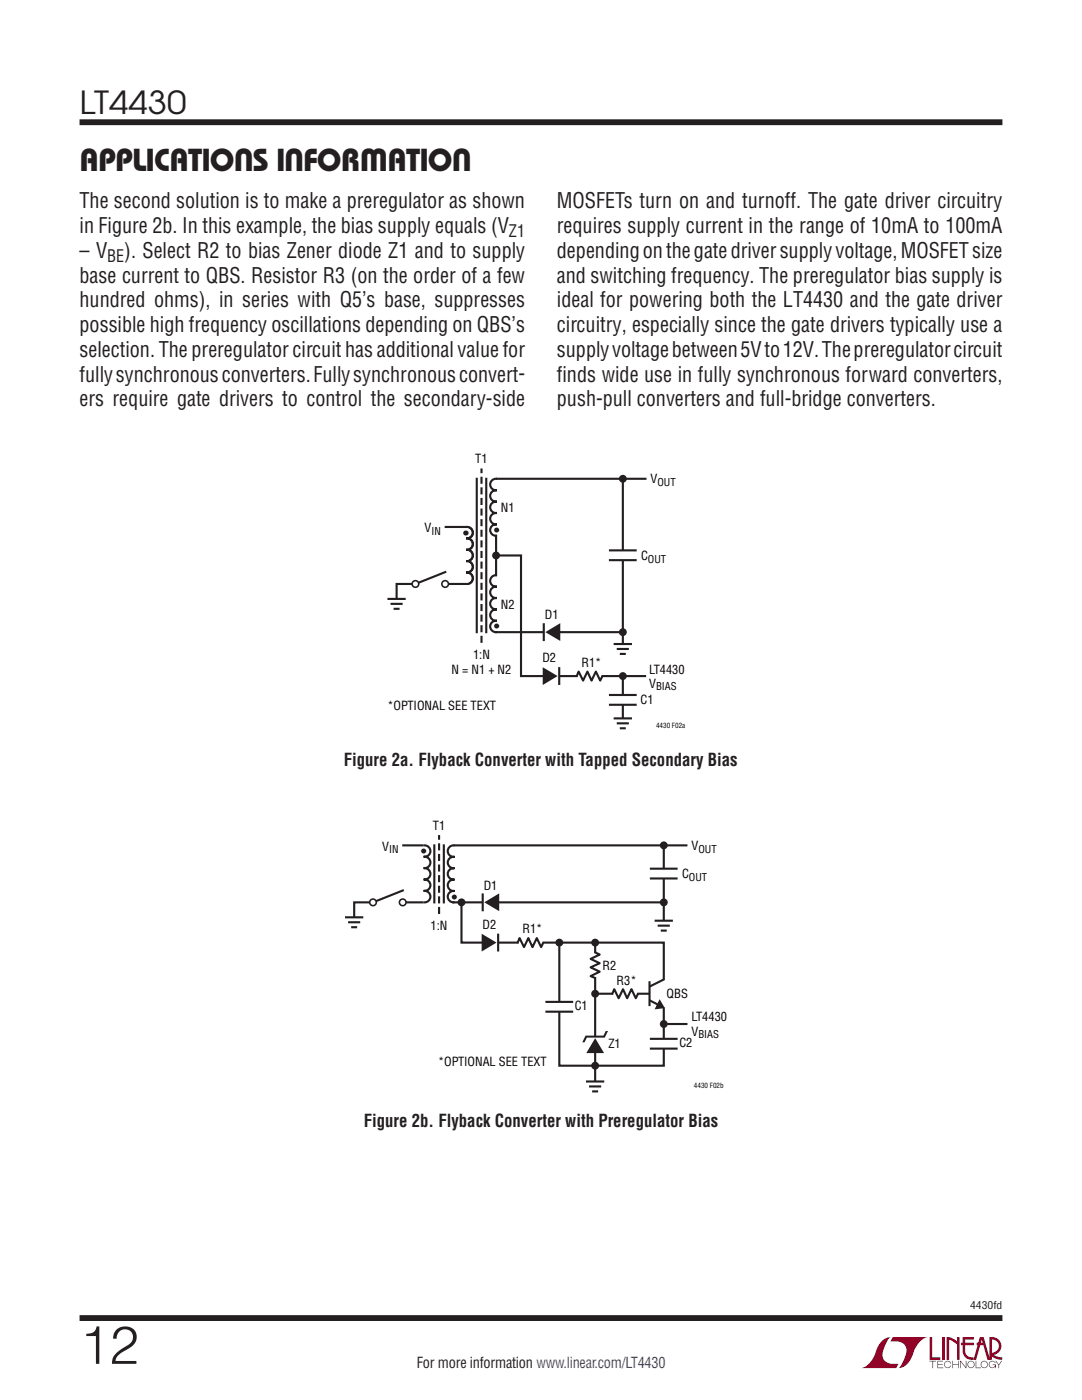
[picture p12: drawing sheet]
<svg xmlns="http://www.w3.org/2000/svg" width="216mm" height="279mm" viewBox="0 0 216 279" stroke-linecap="round" stroke-linejoin="round" font-family="sans-serif">
<g fill="#900126">
<path d="M185.5 266.8h.5v4.1h1.6v.5h-2.1z"/>
<path d="M176.2 267.4l1-.5h.5h-.1a6.2 6.2 0 0 0-1.4 4 2.58 2.58 0 0 0 3.1 1.3l-.5 .8h-6.9a4.9 4.9 0 0 0 3-3.8l.4-.7z"/>
<path d="M178.1 266.9h7a4.9 4.9 0 0 0-3.1 3.7 3.2 3.2 0 0 1-2.7 2.4h.1a6.2 6.2 0 0 0 1.4-4.1 2.58 2.58 0 0 0-3.1-1.2z"/>
<path d="M188 266.8h.5v4.6h-.5z"/>
<path d="M188.9 266.8l1 .2 1.1 .7v-.9h.5v4.6h-.5v-3.1l-1.6-.9v4h-.5z"/>
<path d="M185.5 271.6h1.3v.1h-.6v1.3h-.1v-1.3h-.6z"/>
<path d="M187 271.6h1.2v.1h-1v.5h.9v.2h-.9v.5h1v.1h-1.2z"/>
<path d="M190 271.6h.2v.6h1v-.6h.1v1.4h-.1v-.6h-1v.6h-.2z"/>
<path d="M191.6 271.6h.1l1 1.2v-1.2h.1v1.4l-1.1-1.2v1.2h-.1z"/>
<path d="M194.7 271.6h.1v1.3h.9v.1h-1z"/>
<path d="M198.6 271.6h.2l.5 .7 .5-.7h.2l-.6 .8v.6h-.2v-.6z"/>
<path d="M192.1 266.8h2.2v.5h-1.7v.7h1.7v.5h-1.7v1.1a1.32 1.32 0 0 0 1.7 1.3v.5l1.2-4.6h.8l1.1 4.1v-4.1a1.84 1.84 0 0 1 2.4 1.4 1.84 1.84 0 0 1-1.5 2.2l.8 .4 .9 .1v.5l-1.2-.2-1-.6v-.6a1.34 1.34 0 0 0 1.5-1.2 1.34 1.34 0 0 0-1.4-1.5v4.1h-.9l-.8-2.9h-1.3v-.5h1.2l-.2-.7-1.1 4.1a2.06 2.06 0 0 1-2.7-1.3v-1.6h-.4v-.5h.4z"/>
<path d="M193.2 271.8a.72 .72 0 0 1 1.2 .1 .72 .72 0 0 1-.4 1.1 .72 .72 0 0 1-1-.7h.2a.59 .59 0 0 0 .8 .5 .59 .59 0 0 0 .2-.9 .59 .59 0 0 0-1 .2v.2h-.2z"/>
<path d="M195.9 271.8a.72 .72 0 0 1 1.1 .1 .72 .72 0 0 1-.4 1.1 .72 .72 0 0 1-.9-.7h.1a.59 .59 0 0 0 .8 .5 .59 .59 0 0 0 .2-.9 .59 .59 0 0 0-.9 .2l-.1 .2h-.1z"/>
<path d="M197.5 271.8a.72 .72 0 0 1 1.2 .2h-.2a.59 .59 0 0 0-.9-.1 .59 .59 0 0 0 .1 .9 .59 .59 0 0 0 .9-.4h-.5v-.1h.6v.7h-.1v-.3a.73 .73 0 0 1-1.1 .2 .73 .73 0 0 1 0-1.1z"/>
<path d="M188.6 271.8a.71 .71 0 0 1 1.2 .3h-.1a.59 .59 0 0 0-.9-.3 .59 .59 0 0 0-.1 1 .59 .59 0 0 0 1-.3h.1a.73 .73 0 0 1-1.1 .4 .73 .73 0 0 1-.1-1.1z"/>
</g>
<path d="M15.9 24.4h184.1M15.9 263h184.1" fill="none" stroke="#231f20" stroke-width="1.2" stroke-linecap="butt"/>
<path d="M99 95.6v11.3M124.3 109.9v1.9" fill="none" stroke="#fff" stroke-width=".71" stroke-linecap="butt"/>
<path d="M95.1 95.3v31.1M97 95.3v31.1M99 95.6h30M99.2 95.6a1.16 1.16 0 0 0-1.4 1.1 1.16 1.16 0 0 0 1.4 1.1 1.15 1.15 0 0 0-1.4 1.2 1.15 1.15 0 0 0 1.4 1.1 1.15 1.15 0 0 0-1.4 1.1 1.15 1.15 0 0 0 1.4 1.2 1.15 1.15 0 0 0-1.4 1.1 1.15 1.15 0 0 0 1.4 1.1 1.16 1.16 0 0 0-1.4 1.2 1.16 1.16 0 0 0 1.4 1.1M124.3 95.6v32.9M121.5 109.8h5.5M121.5 111.8h5.5M122.5 128.5h3.6M123.1 129.5h2.4M123.7 130.5h1.2" fill="none" stroke="#231f20" stroke-width=".42"/>
<path d="M124.3 128.3v.4" fill="none" stroke="#231f20" stroke-width=".35"/>
<path d="M124.3 128.5v2.3" fill="none" stroke="#fff" stroke-width=".97" stroke-linecap="butt"/>
<g fill="#231f20">
<circle cx="124.3" cy="95.6" r=".79"/>
<circle cx="124.3" cy="126.2" r=".79"/>
</g>
<path d="M99 114.8v11.4" fill="none" stroke="#fff" stroke-width=".71" stroke-linecap="butt"/>
<path d="M99 106.9v7.9M99.2 114.8a1.16 1.16 0 0 0-1.4 1.1 1.16 1.16 0 0 0 1.4 1.2 1.15 1.15 0 0 0-1.4 1.1 1.15 1.15 0 0 0 1.4 1.1 1.15 1.15 0 0 0-1.4 1.2 1.15 1.15 0 0 0 1.4 1.1 1.15 1.15 0 0 0-1.4 1.1 1.15 1.15 0 0 0 1.4 1.2 1.16 1.16 0 0 0-1.4 1.1 1.16 1.16 0 0 0 1.4 1.2" fill="none" stroke="#231f20" stroke-width=".42"/>
<path d="M96.1 128.3v-34.8" fill="none" stroke="#231f20" stroke-width=".42" stroke-dasharray="1.4 .7" stroke-linecap="butt"/>
<circle cx="99" cy="110.9" r=".79" fill="#231f20"/>
<path d="M99 110.9h5v24h24.7M124.3 134.9v8.5" fill="none" stroke="#231f20" stroke-width=".42"/>
<circle cx="124.3" cy="134.9" r=".79" fill="#231f20"/>
<path d="M109.2 134.9h2.4M124.3 138.7v1.9" fill="none" stroke="#fff" stroke-width=".71" stroke-linecap="butt"/>
<path d="M121.5 138.7h5.5M121.5 140.7h5.5M122.5 143.4h3.6M123.1 144.4h2.4M123.7 145.3h1.2" fill="none" stroke="#231f20" stroke-width=".42"/>
<path d="M124.3 143.2v.4" fill="none" stroke="#231f20" stroke-width=".35"/>
<path d="M124.3 143.4v2.2" fill="none" stroke="#fff" stroke-width=".97" stroke-linecap="butt"/>
<path d="M108.3 133.2l3 1.7-3 1.8z" fill="#231f20"/>
<path d="M77.3 119.5h3.7M88.7 105.2h4.3a1.16 1.16 0 0 1 1.3 1.1 1.16 1.16 0 0 1-1.3 1.2 1.15 1.15 0 0 1 1.3 1.1 1.15 1.15 0 0 1-1.3 1.1 1.15 1.15 0 0 1 1.3 1.2 1.15 1.15 0 0 1-1.3 1.1 1.15 1.15 0 0 1 1.3 1.1 1.15 1.15 0 0 1-1.3 1.2 1.16 1.16 0 0 1 1.3 1.1 1.16 1.16 0 0 1-1.3 1.1h-13.9v3M89 114.1l-6.1 2.4M77.9 120.5h2.4M78.5 121.5h1.2M111.6 133.1v3.6M120.2 134.9l-.4 .9-.9-1.8-.9 1.8-.8-1.8-.9 1.8-.8-1.8-.5 1" fill="none" stroke="#231f20" stroke-width=".42"/>
<path d="M93.2 105.2v11.3M115.2 134.9h4.9" fill="none" stroke="#fff" stroke-width=".71" stroke-linecap="butt"/>
<path d="M79.1 119.3v.4" fill="none" stroke="#231f20" stroke-width=".35"/>
<path d="M79.1 119.5v2.3" fill="none" stroke="#fff" stroke-width=".97" stroke-linecap="butt"/>
<path d="M82.9 116.6h5.9" fill="none" stroke="#fff" stroke-width="1.1" stroke-linecap="butt"/>
<circle cx="82.9" cy="116.5" r=".66" fill="#fff"/>
<circle cx="82.9" cy="116.5" r=".66" fill="none" stroke="#231f20" stroke-width=".32"/>
<circle cx="88.8" cy="116.5" r=".66" fill="#fff"/>
<circle cx="88.8" cy="116.5" r=".66" fill="none" stroke="#231f20" stroke-width=".32"/>
<path d="M99 126.2h25.3" fill="none" stroke="#231f20" stroke-width=".42"/>
<path d="M108.5 126.2h2.4" fill="none" stroke="#fff" stroke-width=".71" stroke-linecap="butt"/>
<path d="M108.8 126.2l3-1.8v3.5z" fill="#231f20"/>
<path d="M108.5 124.4v3.5M80.3 168.7h4.2a1.16 1.16 0 0 1 1.4 1.2 1.16 1.16 0 0 1-1.4 1.1 1.15 1.15 0 0 1 1.4 1.1 1.15 1.15 0 0 1-1.4 1.2 1.15 1.15 0 0 1 1.4 1.1 1.15 1.15 0 0 1-1.4 1.1 1.15 1.15 0 0 1 1.4 1.2 1.15 1.15 0 0 1-1.4 1.1 1.16 1.16 0 0 1 1.4 1.1 1.16 1.16 0 0 1-1.4 1.2M86.7 168.5v11.8M88.6 168.5v11.8M90.7 168.7a1.16 1.16 0 0 0-1.4 1.2 1.16 1.16 0 0 0 1.4 1.1 1.15 1.15 0 0 0-1.4 1.1 1.15 1.15 0 0 0 1.4 1.2 1.15 1.15 0 0 0-1.4 1.1 1.15 1.15 0 0 0 1.4 1.1 1.15 1.15 0 0 0-1.4 1.2 1.15 1.15 0 0 0 1.4 1.1 1.16 1.16 0 0 0-1.4 1.1 1.16 1.16 0 0 0 1.4 1.2M129.7 173.4h5.5M129.7 175.3h5.5M132.5 168.7v15M92.1 180.1v8h40.4v24.6h-20.9v-24.6M118.8 198.3h10.8M118.8 188.1v27.7M132.5 204.4h4.7" fill="none" stroke="#231f20" stroke-width=".42"/>
<path d="M84.7 168.8v11.3M90.5 168.8v11.3M132.5 173.4v1.9" fill="none" stroke="#fff" stroke-width=".71" stroke-linecap="butt"/>
<path d="M87.6 182.4v-15.7" fill="none" stroke="#231f20" stroke-width=".42" stroke-dasharray="1.4 .7" stroke-linecap="butt"/>
<circle cx="118.8" cy="198.3" r=".79" fill="#231f20"/>
<path d="M111.6 200v1.9M132.5 207.4v1.9" fill="none" stroke="#fff" stroke-width=".71" stroke-linecap="butt"/>
<g fill="none" stroke="#231f20" stroke-width=".42">
<path d="M80.6 177.6l-6.2 2.5M90.5 168.7h46.7M68.8 183.1h3.7M69.5 184.1h2.4M70.1 185h1.2M84.5 180.1h-13.8v3M90.5 180.1h42M108.8 199.9h5.6M130.6 183.7h3.7M131.2 184.7h2.5M131.8 185.7h1.2M108.8 201.9h5.6"/>
<path d="M116.9 215.8h3.7M117.5 216.8h2.5M118.2 217.8h1.1M129.7 207.3h5.5M129.7 209.3h5.5"/>
</g>
<path d="M70.7 182.9v.4M132.5 183.5v.4M118.8 215.6v.4" fill="none" stroke="#231f20" stroke-width=".35"/>
<path d="M70.7 183.1v2.2M132.5 183.8v2.2M118.8 215.9v2.2" fill="none" stroke="#fff" stroke-width=".97" stroke-linecap="butt"/>
<path d="M74.4 180.1h6" fill="none" stroke="#fff" stroke-width="1.1" stroke-linecap="butt"/>
<circle cx="74.4" cy="180.1" r=".66" fill="#fff"/>
<circle cx="74.4" cy="180.1" r=".66" fill="none" stroke="#231f20" stroke-width=".32"/>
<circle cx="80.4" cy="180.1" r=".66" fill="#fff"/>
<circle cx="80.4" cy="180.1" r=".66" fill="none" stroke="#231f20" stroke-width=".32"/>
<circle cx="92.1" cy="180.1" r=".79" fill="#231f20"/>
<path d="M118.8 206.8v2.3" fill="none" stroke="#fff" stroke-width=".71" stroke-linecap="butt"/>
<g fill="#231f20">
<path d="M118.8 207.2l1.7 3h-3.5z"/>
<path d="M116.8 206.7h3.6l.5-.9h.4l-.6 1.3h-3.6l-.5 .9h-.4z"/>
</g>
<path d="M129.6 198.3h1.6" fill="none" stroke="#fff" stroke-width=".49"/>
<path d="M129.6 195.8v5M132.5 195.4l-2.9 1.5" fill="none" stroke="#231f20" stroke-width=".42"/>
<path d="M132.5 195.6v5.5" fill="none" stroke="#fff" stroke-width=".71" stroke-linecap="butt"/>
<path d="M131.6 199.9l.7 1.1-1.3 .1z" fill="#231f20"/>
<path d="M131.6 199.9l.7 1.1-1.3 .1z" fill="none" stroke="#231f20" stroke-width=".49"/>
<path d="M129.6 199.6l2.4 1.3" fill="none" stroke="#231f20" stroke-width=".42"/>
<path d="M97 188.1h2.4" fill="none" stroke="#fff" stroke-width=".71" stroke-linecap="butt"/>
<path d="M96.1 186.4l3 1.7-3 1.8z" fill="#231f20"/>
<path d="M99.4 186.3v3.6" fill="none" stroke="#231f20" stroke-width=".42"/>
<path d="M96.3 180.1h2.4" fill="none" stroke="#fff" stroke-width=".71" stroke-linecap="butt"/>
<path d="M96.6 180.1l3-1.8v3.5z" fill="#231f20"/>
<path d="M96.3 178.3v3.6M108.5 188l-.5 1-.9-1.8-.9 1.8-.8-1.8-.8 1.8-.9-1.8-.5 1M118.7 190l1 .5-1.8 .9 1.8 .8-1.8 .9 1.8 .8-1.8 .9 1 .4M127.3 198.2l-.4 1-.9-1.8-.9 1.8-.8-1.8-.9 1.8-.8-1.8-.5 1" fill="none" stroke="#231f20" stroke-width=".42"/>
<path d="M103.5 188.1h4.8M118.8 190.2v4.8M122.3 198.3h4.9" fill="none" stroke="#fff" stroke-width=".71" stroke-linecap="butt"/>
<g fill="#231f20">
<circle cx="111.6" cy="188.1" r=".79"/>
<circle cx="118.8" cy="212.7" r=".79"/>
<circle cx="132.5" cy="204.4" r=".79"/>
<circle cx="132.5" cy="168.7" r=".79"/>
<circle cx="132.5" cy="180.1" r=".79"/>
<circle cx="118.8" cy="188.1" r=".79"/>
</g>
<text font-size="10.6" fill="#231f20" x="15.9" y="272.2">12</text>
<g font-size="6.3" fill="#231f20">
<text x="15.9" y="22.8">LT4430</text>
<text x="15.9" y="34.1">Applications Information</text>
</g>
<g font-size="4.2" fill="#231f20">
<text x="15.9" y="41.6">The second solution is to make a preregulator as shown</text>
<text x="111.1" y="41.6">MOSFETs turn on and turnoff. The gate driver circuitry</text>
<text x="15.9" y="46.5">in Figure 2b. In this example, the bias supply equals (V</text>
<text x="111.1" y="46.5">requires supply current in the range of 10mA to 100mA</text>
<text x="15.9" y="51.4">– V</text>
<text x="24.8" y="51.4">). Select R2 to bias Zener diode Z1 and to supply</text>
<text x="111.1" y="51.4">depending on the gate driver supply voltage,MOSFET size</text>
<text x="15.9" y="56.4">base current to QBS. Resistor R3 (on the order of a few</text>
<text x="111.1" y="56.4">and switching frequency. The preregulator bias supply is</text>
<text x="15.9" y="61.3">hundred ohms), in series with Q5’s base, suppresses</text>
<text x="111.1" y="61.3">ideal for powering both the LT4430 and the gate driver</text>
<text x="15.9" y="66.3">possible high frequency oscillations depending on QBS’s</text>
<text x="15.9" y="71.2">selection. The preregulator circuit has additional value for</text>
<text x="111.1" y="66.3">circuitry, especially since the gate drivers typically use a</text>
<text x="111.1" y="71.2">supply voltage between5V to12V.The preregulator circuit</text>
<text x="15.9" y="76.1">fully synchronous converters.Fully synchronous convert-</text>
<text x="111.1" y="76.1">finds wide use in fully synchronous forward converters,</text>
<text x="15.9" y="81.1">ers require gate drivers to control the secondary-side</text>
<text x="111.1" y="81.1">push-pull converters and full-bridge converters.</text>
</g>
<g font-size="3.5" fill="#231f20">
<text x="68.6" y="152.8">Figure 2a. Flyback Converter with Tapped Secondary Bias</text>
<text x="72.6" y="225">Figure 2b. Flyback Converter with Preregulator Bias</text>
</g>
<g font-size="3.4" fill="#231f20">
<text x="101.6" y="47.3">Z1</text>
<text x="21.4" y="52.3">BE</text>
</g>
<g font-size="3.2">
<text x="92.5" y="107.5">•</text>
<text x="98.6" y="107">•</text>
<text x="98.6" y="126.2">•</text>
<text x="84" y="171.1">•</text>
<text x="90.2" y="180.1">•</text>
</g>
<text font-size="3" fill="#231f20" x="83.2" y="273.1">For more information www.linear.com/LT4430</text>
<g font-size="2.5">
<text x="94.8" y="92.4">T1</text>
<text x="129.8" y="96.5">V</text>
<text x="84.7" y="106.2">V</text>
<text x="99.9" y="102.3">N1</text>
<text x="127.9" y="111.7">C</text>
<text x="99.9" y="121.6">N2</text>
<text x="108.7" y="123.6">D1</text>
<text x="94.4" y="131.6">1:N</text>
<text x="90.1" y="134.4">N = N1 + N2</text>
<text x="108.2" y="132.1">D2</text>
<text x="116" y="133.2">R1*</text>
<text x="129.5" y="134.4">LT4430</text>
<text x="129.5" y="137.2">V</text>
<text x="77.3" y="141.7">*OPTIONAL SEE TEXT</text>
<text x="127.8" y="140.6">C1</text>
<text x="86.4" y="165.6">T1</text>
<text x="76.3" y="169.7">V</text>
<text x="138" y="169.6">V</text>
<text x="96.5" y="177.5">D1</text>
<text x="136.1" y="175.3">C</text>
<text x="85.9" y="185.5">1:N</text>
<text x="96.3" y="185.4">D2</text>
<text x="104.3" y="186.1">R1*</text>
<text x="120.2" y="193.7">R2</text>
<text x="123" y="196.6">R3*</text>
<text x="114.7" y="201.6">C1</text>
<text x="133" y="199.1">QBS</text>
<text x="138" y="203.9">LT4430</text>
<text x="121.4" y="209.1">Z1</text>
<text x="135.6" y="209">C2</text>
<text x="138" y="206.7">V</text>
<text x="87.4" y="212.7">*OPTIONAL SEE TEXT</text>
</g>
<g font-size="2.1">
<text x="131.2" y="97">OUT</text>
<text x="86.1" y="106.7">IN</text>
<text x="129.3" y="112.3">OUT</text>
<text x="130.9" y="137.8">BIAS</text>
<text x="77.6" y="170.3">IN</text>
<text x="139.4" y="170.1">OUT</text>
<text x="137.5" y="175.8">OUT</text>
<text x="139.4" y="207.2">BIAS</text>
</g>
<text font-size="2.1" fill="#231f20" x="193.6" y="261.2">4430fd</text>
<g font-size="1.4">
<text x="130.9" y="145.2">4430 F02a</text>
<text x="138.5" y="217.1">4430 F02b</text>
</g>
</svg>
